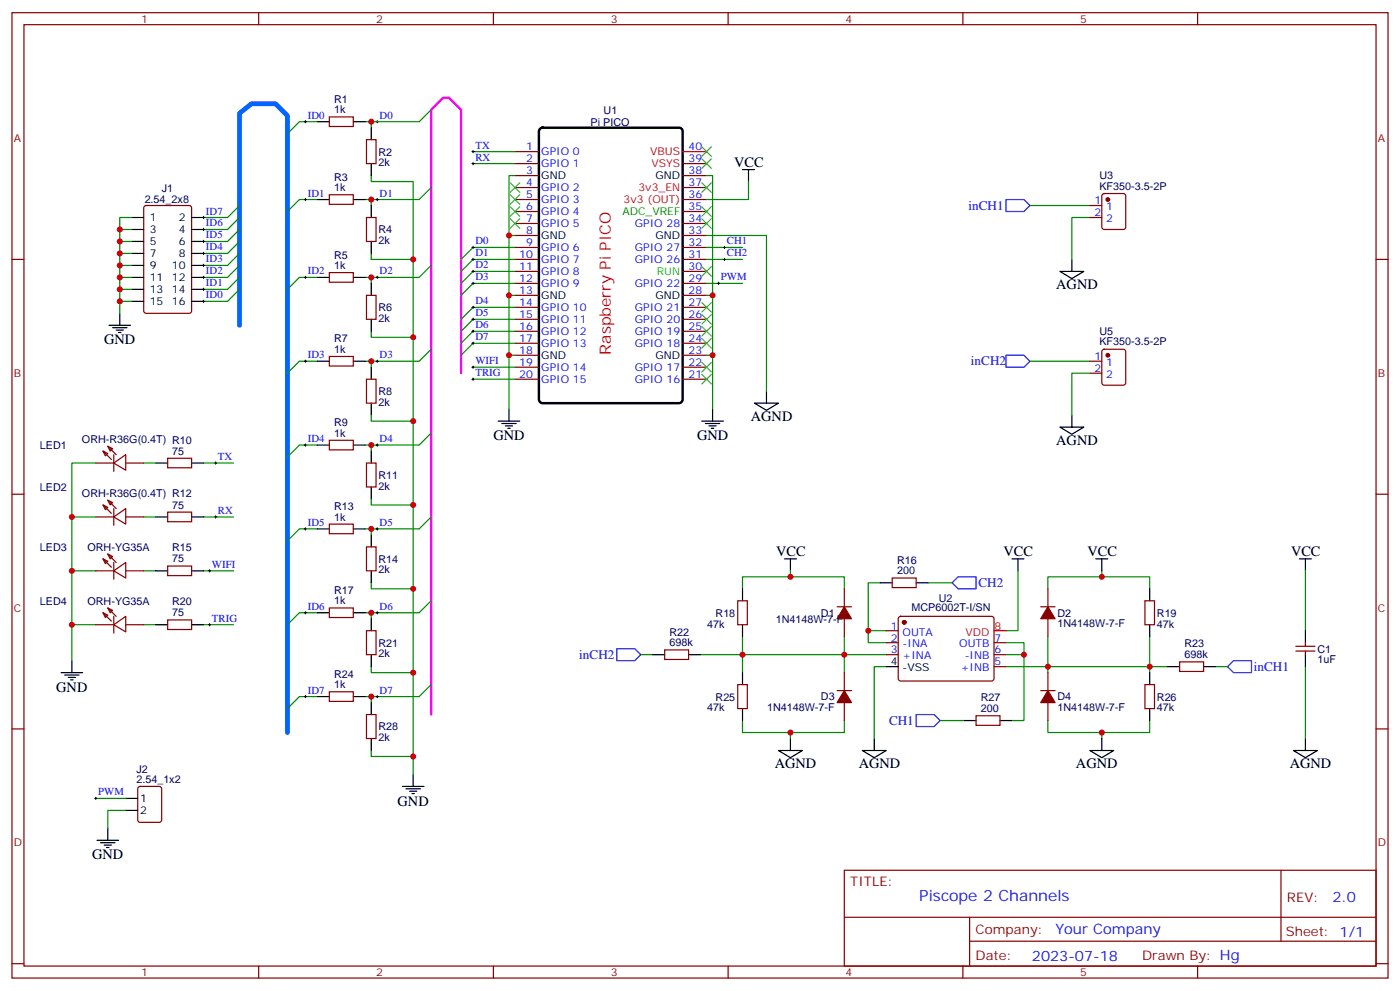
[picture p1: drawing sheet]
<svg xmlns="http://www.w3.org/2000/svg" width="412mm" height="292mm" viewBox="0 0 412 292" stroke-linecap="round" stroke-linejoin="round" font-family="sans-serif">
<g fill="none" stroke="#870000" stroke-width=".35">
<path d="M3.5 3.7h405.4v284.4h-405.4zM7.1 7.3h398.2v277.3h-398.2zM76.2 3.7v3.6M145.3 3.7v3.6M214.5 3.7v3.6M283.6 3.7v3.6M352.8 3.7v3.6M97 34.4h7.1v2.9h-7.1zM97 57.4h7.1v2.8h-7.1zM107.9 41.1h2.9v7.1h-2.9zM151.7 44.7h7M151.7 48.2h7"/>
<path d="M151.7 51.7h7M151.7 55.2h7M151.7 58.8h7M201.1 48.2h7M201.1 51.7h7M201.1 55.2h7M201.1 58.8h7M324.8 57.2l.5-.2h5.6l.7 .4v9.5l-.5 .6-5.8 .1-.7-.5v-9.4zM3.5 76.4h3.6M42.6 60.7l.4-.2h12.7l.7 .5v30.6l-.4 .6-13 .1-.6-.5-.1-30.6zM107.9 64.1h2.9v7h-2.9zM151.7 76.4h7"/>
<path d="M151.7 62.3h7M151.7 65.8h7M151.7 69.4h7M151.7 72.9h7M151.7 79.9h7M201.1 76.4h7M201.1 62.3h7M201.1 65.8h7M201.1 69.4h7M201.1 72.9h7M201.1 79.9h7M321 60.5h3.6"/>
<path d="M321 64.1h3.6M405.3 76.4h3.6M97 80.3h7.1v2.8h-7.1zM107.9 87h2.9v7.1h-2.9zM151.7 83.5h7M151.7 87h7M151.7 90.5h7M151.7 94.1h7M151.7 97.6h7M201.1 83.5h7M201.1 87h7M201.1 90.5h7"/>
<path d="M201.1 94.1h7M201.1 97.6h7M97 105h7.1v2.8h-7.1zM107.9 111.7h2.9v7h-2.9zM151.7 101.1h7M151.7 104.6h7M151.7 108.2h7M151.7 111.7h7M201.1 101.1h7M201.1 104.6h7M201.1 108.2h7M201.1 111.7h7"/>
<path d="M321 106.4h3.6M321 109.9h3.6M324.8 103.1l.5-.2h5.6l.7 .4v9.4l-.5 .7-5.8 .1-.7-.5v-9.4zM28.2 136.4h5.3M30.3 132.9l1.4 .7-.7 .7zM30.3 132.9l2.5 2.4M31.7 131.4l1.5 .8-.7 .7zM31.7 131.4l2.5 2.5M33.5 136.4l3.5-2.5v4.6zM33.5 133.9v5M37 136.4h5.3M49.4 135h7v2.8h-7z"/>
<path d="M97 129.7h7.1v2.8h-7.1zM107.9 136.4h2.9v7h-2.9zM3.5 145.6h3.6M28.2 152.3h5.3M30.3 148.7l1.4 .7-.7 .7zM30.3 148.7l2.5 2.5M31.7 147.3l1.5 .7-.7 .7zM31.7 147.3l2.5 2.5M33.5 152.3l3.5-2.5v4.6zM33.5 149.8v4.9M37 152.3h5.3M49.4 150.8h7v2.9h-7z"/>
<path d="M97 154.4h7.1v2.8h-7.1zM405.3 145.6h3.6M28.2 168.1h5.3M30.3 164.6l1.4 .7-.7 .7zM30.3 164.6l2.5 2.5M31.7 179.1l1.5 .7-.7 .7zM31.7 163.2l1.5 .7-.7 .7zM31.7 179.1l2.5 2.4M31.7 163.2l2.5 2.5M33.5 168.1l3.5-2.4v4.6zM33.5 165.7v4.9M37 168.1h5.3"/>
<path d="M49.4 166.7h7v2.8h-7zM97 179.1h7.1v2.8h-7.1zM107.9 161.1h2.9v7h-2.9zM217.3 177h2.8v7h-2.8zM246.6 178.7h4.2M248.7 173.4v5.3M262.8 170.3h7.1v2.8h-7.1zM306.6 178.7h4.2M308.7 173.4v5.3M337.3 177h2.8v7h-2.8zM28.2 184h5.3M30.3 180.5l1.4 .7-.7 .7z"/>
<path d="M30.3 180.5l2.5 2.5M33.5 184l3.5-2.5v4.6zM33.5 181.5v5M37 184h5.3M49.4 182.6h7v2.8h-7zM107.9 185.8h2.9v7h-2.9zM195.8 191.4h7v2.8h-7zM248.7 182.2v5.3M248.7 198.1v5.3M261.1 185.8h3.5M261.1 189.3h3.5M261.1 192.8h3.5"/>
<path d="M264.8 181.7l.5-.2 27.1 .1 .4 .6-.1 18-.6 .4-27.1-.1-.4-.6v-17.7zM292.8 189.3h3.5M292.8 192.8h3.5M292.8 196.4h3.5M308.7 182.2v5.3M308.7 198.1v5.3M347.5 194.9h7v2.9h-7zM381.7 191.8h5.6M381.7 190.4h5.6M384.5 189.3v1.1M384.5 191.8v1M3.5 214.7h3.6"/>
<path d="M97 203.8h7.1v2.8h-7.1zM107.9 210.5h2.9v7h-2.9zM217.3 201.6h2.8v7.1h-2.8zM246.6 203.4h4.2M248.7 206.9v5.3M287.5 210.8h7.1v2.8h-7.1zM306.6 203.4h4.2M308.7 206.9v5.3M337.3 201.6h2.8v7.1h-2.8zM405.3 214.7h3.6M40.8 231.8l.5-.2h5.6l.7 .5v9.4l-.4 .7h-5.9l-.7-.4v-9.5zM248.7 256.3h156.6v28.3h-156.6z"/>
<path d="M377.3 256.4v20.8M248.7 270.2h156.5M285.6 277.2h119.6M285.6 270.2v14.1M3.5 283.8h3.6M76.2 284.6v3.5M145.3 284.6v3.5M214.5 284.6v3.5M283.6 284.6v3.5M352.8 284.6v3.5M405.3 283.8h3.6"/>
</g>
<path d="M159 38l.8-.4h40.2l.7 .2 .3 .5 .1 79.4-.3 .6-.5 .4h-40.5l-.6-.2-.4-.5-.1-79.3z" fill="none" stroke="#000" stroke-width=".71"/>
<path d="M201.1 44.7h7M292.8 185.8h3.5" fill="none" stroke="#f00" stroke-width=".35"/>
<g fill="none" stroke="#000" stroke-width=".35">
<path d="M93.5 35.8h3.5M104.1 35.8h3.5M109.4 37.6v3.5M93.5 58.8h3.5M104.1 58.8h3.5M109.4 48.2v3.5M218.7 50h3.5M220.5 50v3.5M38.8 64.1h3.5M38.8 67.6h3.5M38.8 71.1h3.5M38.8 74.6h3.5"/>
<path d="M38.8 78.2h3.5M56.4 64.1h3.6M56.4 67.6h3.6M56.4 71.1h3.6M56.4 74.6h3.6M56.4 78.2h3.6M109.4 60.5v3.6M109.4 71.1v3.5M312.2 79.9h7.1l-3.6 2.2zM315.7 76.4v3.5M32.1 95.8h6.4M33.2 96.5h4.2"/>
<path d="M34.2 97.2h2.1M34.9 97.9h.7M35.3 92.3v3.5M38.8 81.7h3.5M38.8 85.2h3.5M38.8 88.8h3.5M56.4 81.7h3.6M56.4 85.2h3.6M56.4 88.8h3.6M93.5 81.7h3.5M104.1 81.7h3.5M109.4 83.5v3.5"/>
<path d="M109.4 94.1v3.5M93.5 106.4h3.5M104.1 106.4h3.5M109.4 108.2v3.5M109.4 118.7v3.6M222.2 118.7h7.1l-3.5 2.2zM225.8 115.2v3.5M45.9 136.4h3.5M56.4 136.4h3.6M93.5 131.1h3.5M104.1 131.1h3.5M109.4 132.9v3.5"/>
<path d="M146.8 124h6.3M147.8 124.7h4.2M148.9 125.4h2.1M149.6 126.2h.7M149.9 120.5v3.5M206.7 124h6.4M207.8 124.7h4.2M208.8 125.4h2.2M209.5 126.2h.8M209.9 120.5v3.5M312.2 125.8h7.1l-3.6 2.1zM315.7 122.3v3.5"/>
<path d="M45.9 152.3h3.5M56.4 152.3h3.6M93.5 155.8h3.5M104.1 155.8h3.5M109.4 143.4v3.6M109.4 157.6v3.5M45.9 168.1h3.5M56.4 168.1h3.6M109.4 168.1v3.6M218.7 173.4v3.6M231.1 164.6h3.5M232.8 164.6v3.5"/>
<path d="M259.3 171.7h3.5M269.9 171.7h3.5M298.1 164.6h3.5M299.9 164.6v3.5M322.8 164.6h3.5M324.6 164.6v3.5M338.7 173.4v3.6M382.8 164.6h3.5M384.5 164.6v3.5M18 198.1h6.3M19 198.8h4.3M20.1 199.5h2.1"/>
<path d="M21.2 194.6v3.5M45.9 184h3.5M56.4 184h3.6M93.5 180.5h3.5M104.1 180.5h3.5M109.4 182.2v3.6M109.4 192.8v3.6M192.3 192.8h3.5M202.8 192.8h3.6M218.7 184v3.5M218.7 198.1v3.5M261.1 196.4h3.5"/>
<path d="M338.7 184v3.5M338.7 198.1v3.5M344 196.4h3.5M354.5 196.4h3.6M384.5 185.8v3.5M384.5 192.8v3.6M20.8 200.2h.7M93.5 205.2h3.5M104.1 205.2h3.5M109.4 206.9v3.6M109.4 217.5v3.6M218.7 208.7v3.5"/>
<path d="M232.8 217.5v3.6M257.5 217.5v3.6M284 212.2h3.5M294.6 212.2h3.5M324.6 217.5v3.6M338.7 208.7v3.5M384.5 217.5v3.6M37 235.2h3.6M37 238.7h3.6M118.5 231.6h6.4M119.6 232.3h4.2M120.6 233h2.2"/>
<path d="M121.4 233.8h.7M121.7 228.1v3.5M229.3 221.1h7.1l-3.6 2.1zM254 221.1h7.1l-3.6 2.1zM321 221.1h7.1l-3.5 2.1zM381 221.1h7.1l-3.6 2.1zM28.6 247.5h6.3M29.6 248.2h4.3M30.7 248.9h2.1M31.4 249.6h.7M31.7 244v3.5"/>
</g>
<g fill="none" stroke="#008700" stroke-width=".35">
<path d="M93.5 35.8h-5.3l-3.5 3.6M107.6 35.8h1.8v1.8M127 32.3l-3.5 3.5h-14.1M93.5 58.8h-5.3l-3.5 3.5M107.6 58.8h1.8v1.7M109.4 51.7v1.8h12.3v22.9h-12.3v-1.8M127 55.2l-3.5 3.6h-14.1M139.3 48.2h12.4M139.3 44.7h12.4M151.7 51.7h-1.8v17.7M208.1 51.7h1.8v35.3M220.5 53.5v5.3h-12.4"/>
<path d="M38.8 78.2h-3.5v3.5M38.8 74.6h-3.5v3.6M38.8 71.1h-3.5v3.5M38.8 67.6h-3.5v3.5M38.8 64.1h-3.5v3.5M70.6 60.5l-3.6 3.6h-7M70.6 64.1l-3.6 3.5h-7M70.6 67.6l-3.6 3.5h-7M70.6 71.1l-3.6 3.5h-7M70.6 74.6l-3.6 3.6h-7M70.6 78.2l-3.6 3.5h-7M121.7 76.4v22.9h-12.3v-1.7"/>
<path d="M127 78.2l-3.5 3.5h-14.1M151.7 69.4h-1.8v35.2M151.7 72.9h-12.4l-3.5 3.5M151.7 76.4h-12.4l-3.5 3.5M151.7 79.9h-12.4l-3.5 3.6M208.1 69.4h17.7v45.8M208.1 72.9h10.6M208.1 76.4h10.6M303.4 60.5h17.6M321 64.1h-5.3v12.3M38.8 88.8h-3.5v3.5M38.8 85.2h-3.5v3.6"/>
<path d="M38.8 81.7h-3.5v3.5M70.6 81.7l-3.6 3.5h-7M70.6 85.2l-3.6 3.6h-7M93.5 81.7h-5.3l-3.5 3.5M107.6 81.7h1.8v1.8M121.7 99.3v24.7h-12.3v-1.7M149.9 87h1.8M151.7 90.5h-12.4l-3.5 3.6M151.7 83.5h-12.4l-3.5 3.5M151.7 94.1h-12.4l-3.5 3.5M151.7 97.6h-12.4l-3.5 3.5M208.1 87h1.8v17.6"/>
<path d="M208.1 83.5h10.6M93.5 106.4h-5.3l-3.5 3.5M107.6 106.4h1.8v1.8M127 102.9l-3.5 3.5h-14.1M139.3 111.7h12.4M139.3 108.2h12.4M151.7 104.6h-1.8v15.9M151.7 101.1h-12.4l-3.5 3.5M208.1 104.6h1.8v15.9M303.4 106.4h17.6M321 109.9h-5.3v12.4M28.2 136.4h-7v15.9"/>
<path d="M42.3 136.4h3.6M60 136.4h8.8M93.5 131.1h-5.3l-3.5 3.5M107.6 131.1h1.8v1.8M121.7 124v24.7h-12.3v-1.7M127 127.6l-3.5 3.5h-14.1M28.2 152.3h-7v42.3M42.3 152.3h3.6M60 152.3h8.8M93.5 155.8h-5.3l-3.5 3.5M107.6 155.8h1.8v1.8M121.7 148.7v24.7h-12.3v-1.7"/>
<path d="M127 152.3l-3.5 3.5h-14.1M21.2 168.1h7M42.3 168.1h3.6M60 168.1h8.8M121.7 173.4v24.7h-12.3v-1.7M127 177l-3.5 3.5h-14.1M218.7 173.4v-3.5h30v3.5M232.8 168.1v1.8M259.3 171.7h-3.5v14.1M273.4 171.7h7.1M299.9 168.1v17.7h-3.6M308.7 173.4v-3.5h30v3.5"/>
<path d="M324.6 168.1v1.8M384.5 168.1v17.7M21.2 184h7M42.3 184h3.6M60 184h8.8M93.5 180.5h-5.3l-3.5 3.5M107.6 180.5h1.8v1.7M121.7 198.1v24.7h-12.3v-1.7M188.7 192.8h3.6M218.7 187.5v5.3h-12.3M248.7 187.5v10.6M261.1 196.4h-3.6v21.1"/>
<path d="M261.1 185.8h-5.3v3.5h5.3M261.1 192.8h-42.4v5.3M296.3 196.4h42.4v1.7M296.3 189.3h5.3v3.5h-5.3M301.6 192.8v19.4h-3.5M308.7 187.5v10.6M338.7 187.5v8.9h5.3M358.1 196.4h3.5M384.5 196.4v21.1M93.5 205.2h-5.3l-3.5 3.5M107.6 205.2h1.8v1.7M127 201.6l-3.5 3.6h-14.1"/>
<path d="M218.7 212.2v3.6h30v-3.6M232.8 215.8v1.7M276.9 212.2h7.1M308.7 212.2v3.6h30v-3.6M324.6 215.8v1.7M28.2 235.2h8.8M37 238.7h-5.3v5.3M121.7 222.8v5.3"/>
</g>
<path d="M296.3 58.8h5.3l1.8 1.7-1.8 1.8h-5.3zM296.3 104.6h5.3l1.8 1.8-1.8 1.8h-5.3zM280.5 171.7l1.7-1.8h5.3v3.5h-5.3zM181.7 191.1h5.3l1.7 1.7-1.7 1.8h-5.3zM361.6 196.4l1.8-1.8h5.3v3.5h-5.3zM269.9 210.5h5.3l1.7 1.7-1.7 1.8h-5.3z" fill="none" stroke="#00f" stroke-width=".35"/>
<path d="M70.6 95.8v-62.4l3.5-2.8h7l3.6 3.5v181.7" fill="none" stroke="#06f" stroke-width="1.4"/>
<g fill="none" stroke="#000" stroke-width=".29">
<path d="M89.6 35.8h.7M90 35.5v.7M110.8 35.8h.7M111.1 35.5v.7M89.6 58.8h.7M90 58.4v.7M110.8 58.8h.7M111.1 58.4v.7M139 44.7h.7M139 48.2h.7M139.3 44.3v.7M139.3 47.8v.7"/>
<path d="M59.6 78.2h.7M59.6 74.6h.7M59.6 71.1h.7M59.6 67.6h.7M59.6 64.1h.7M60 63.7v.7M60 67.2v.7M60 70.8v.7M60 74.3v.7M60 77.8v.7M139 72.9h.7M139 76.4h.7"/>
<path d="M139 79.9h.7M139.3 72.5v.7M139.3 76.1v.7M139.3 79.6v.7M213.1 72.9h.7M213.1 76.4h.7M213.4 72.5v.7M213.4 76.1v.7M59.6 81.7h.7M59.6 88.8h.7M59.6 85.2h.7M60 81.4v.7"/>
<path d="M60 84.9v.7M60 88.4v.7M89.6 81.7h.7M90 81.4v.7M110.8 81.7h.7M111.1 81.4v.7M139 83.5h.7M139 90.5h.7M139 94.1h.7M139 97.6h.7M139.3 83.1v.7M139.3 90.2v.7"/>
<path d="M139.3 93.7v.7M139.3 97.2v.7M211.3 83.5h.7M211.7 83.1v.7M89.6 106.4h.7M90 106v.8M110.8 106.4h.7M111.1 106v.8M139 101.1h.7M139 108.2h.7M139 111.7h.7M139.3 100.8v.7"/>
<path d="M139.3 107.8v.7M139.3 111.3v.7M63.1 136.4h.8M63.5 136v.7M89.6 131.1h.7M90 130.7v.7M110.8 131.1h.7M111.1 130.7v.7M63.1 152.3h.8M63.5 151.9v.7M89.6 155.8h.7M90 155.4v.7"/>
<path d="M110.8 155.8h.7M111.1 155.4v.7M61.4 168.1h.7M61.7 167.8v.7M61.4 184h.7M61.7 183.7v.7M89.6 180.5h.7M90 180.1v.7M110.8 180.5h.7M111.1 180.1v.7M89.6 205.2h.7M90 204.8v.7"/>
<path d="M110.8 205.2h.7M111.1 204.8v.7M27.9 235.2h.7M28.2 234.8v.7"/>
</g>
<path d="M135.8 109.9v-77.6l-3.5-3.5h-1.8l-3.5 3.5v178.2" fill="none" stroke="#f0f" stroke-width=".71"/>
<g fill="none" stroke="#3c3" stroke-width=".35">
<path d="M150.3 53.8l2.8 2.9M150.3 57.4l2.8 2.8M153.1 53.8l-2.8 2.9M153.1 57.4l-2.8 2.8M206.7 53.8l2.8 2.9M206.7 46.8l2.8 2.8M206.7 43.3l2.8 2.8M209.5 53.8l-2.8 2.9M209.5 46.8l-2.8 2.8M209.5 43.3l-2.8 2.8M150.3 60.9l2.8 2.8M150.3 64.4l2.8 2.8"/>
<path d="M153.1 60.9l-2.8 2.8M153.1 64.4l-2.8 2.8M206.7 60.9l2.8 2.8M206.7 64.4l2.8 2.8M206.7 78.5l2.8 2.9M209.5 60.9l-2.8 2.8M209.5 64.4l-2.8 2.8M209.5 78.5l-2.8 2.9M206.7 99.7l2.8 2.8M206.7 96.2l2.8 2.8M206.7 92.6l2.8 2.9M206.7 89.1l2.8 2.8"/>
<path d="M209.5 99.7l-2.8 2.8M209.5 96.2l-2.8 2.8M209.5 92.6l-2.8 2.9M209.5 89.1l-2.8 2.8M206.7 110.3l2.8 2.8M206.7 106.8l2.8 2.8M209.5 110.3l-2.8 2.8M209.5 106.8l-2.8 2.8"/>
</g>
<g fill="#870000" stroke="#870000" stroke-width=".35">
<path d="M308.7 178.7l2.1 3.5h-4.2z"/>
<path d="M308.7 203.4l2.1 3.5h-4.2z"/>
<path d="M248.7 178.7l2.1 3.5h-4.2z"/>
<path d="M248.7 203.4l2.1 3.5h-4.2z"/>
<circle cx="266.3" cy="183.3" r=".53"/>
<circle cx="326.3" cy="104.6" r=".53"/>
<circle cx="326.3" cy="58.8" r=".53"/>
</g>
<g fill="#c00">
<circle cx="218.7" cy="192.8" r=".88"/>
<circle cx="232.8" cy="169.9" r=".88"/>
<circle cx="232.8" cy="215.8" r=".88"/>
<circle cx="324.6" cy="215.8" r=".88"/>
<circle cx="324.6" cy="169.9" r=".88"/>
<circle cx="308.7" cy="196.4" r=".88"/>
<circle cx="338.7" cy="196.4" r=".88"/>
<circle cx="248.7" cy="192.8" r=".88"/>
<circle cx="255.8" cy="185.8" r=".88"/>
<circle cx="301.6" cy="192.8" r=".88"/>
<circle cx="121.7" cy="76.4" r=".88"/>
<circle cx="121.7" cy="99.3" r=".88"/>
<circle cx="121.7" cy="124" r=".88"/>
<circle cx="121.7" cy="148.7" r=".88"/>
<circle cx="121.7" cy="173.4" r=".88"/>
<circle cx="121.7" cy="198.1" r=".88"/>
<circle cx="121.7" cy="222.8" r=".88"/>
<circle cx="35.3" cy="88.8" r=".88"/>
<circle cx="35.3" cy="85.2" r=".88"/>
<circle cx="35.3" cy="81.7" r=".88"/>
<circle cx="35.3" cy="78.2" r=".88"/>
<circle cx="35.3" cy="74.6" r=".88"/>
<circle cx="35.3" cy="71.1" r=".88"/>
<circle cx="35.3" cy="67.6" r=".88"/>
<circle cx="109.4" cy="58.8" r=".88"/>
<circle cx="109.4" cy="81.7" r=".88"/>
<circle cx="109.4" cy="106.4" r=".88"/>
<circle cx="109.4" cy="131.1" r=".88"/>
<circle cx="109.4" cy="155.8" r=".88"/>
<circle cx="109.4" cy="180.5" r=".88"/>
<circle cx="109.4" cy="205.2" r=".88"/>
<circle cx="109.4" cy="35.8" r=".88"/>
<circle cx="149.9" cy="104.6" r=".88"/>
<circle cx="149.9" cy="69.4" r=".88"/>
<circle cx="209.9" cy="104.6" r=".88"/>
<circle cx="209.9" cy="87" r=".88"/>
<circle cx="21.2" cy="152.3" r=".88"/>
<circle cx="21.2" cy="168.1" r=".88"/>
<circle cx="21.2" cy="184" r=".88"/>
<circle cx="149.9" cy="87" r=".88"/>
</g>
<text font-size="4.6" fill="#f00" x="179.9" y="104.4" transform="rotate(-90 179.9 104.4)">Raspberry Pi PICO</text>
<text font-size="4.6" fill="#00f" x="270.8" y="265.4">Piscope 2 Channels</text>
<g font-size="4.2">
<text x="216.3" y="49.2">VCC</text>
<text x="311.1" y="85.2">AGND</text>
<text x="30.7" y="101.5">GND</text>
<text x="221.2" y="124">AGND</text>
<text x="145.3" y="129.7">GND</text>
<text x="205.3" y="129.7">GND</text>
<text x="311.1" y="131.1">AGND</text>
<text x="228.6" y="163.9">VCC</text>
<text x="295.6" y="163.9">VCC</text>
<text x="320.3" y="163.9">VCC</text>
<text x="380.3" y="163.9">VCC</text>
<text x="16.6" y="203.8">GND</text>
<text x="228.2" y="226.3">AGND</text>
<text x="252.9" y="226.3">AGND</text>
<text x="316.9" y="226.3">AGND</text>
<text x="379.9" y="226.3">AGND</text>
<text x="117.1" y="237.3">GND</text>
<text x="27.2" y="253.2">GND</text>
</g>
<g font-size="4.2" fill="#00f">
<text x="392.5" y="265.6">2.0</text>
<text x="310.9" y="275.2">Your Company</text>
<text x="304" y="283">2023-07-18</text>
</g>
<g font-size="3.9" fill="#00f">
<text x="285.3" y="61.8">inCH1</text>
<text x="286" y="107.7">inCH2</text>
<text x="288.2" y="173">CH2</text>
<text x="170.7" y="194.1">inCH2</text>
<text x="369.4" y="197.6">inCH1</text>
<text x="261.9" y="213.5">CH1</text>
</g>
<g font-size="3.9" fill="#800">
<text x="250.5" y="260.9">TITLE:</text>
<text x="379.1" y="265.6">REV:</text>
<text x="287.4" y="275.1">Company:</text>
<text x="378.7" y="275.7">Sheet: 1/1</text>
<text x="287.4" y="282.8">Date:</text>
<text x="336.4" y="282.9">Drawn By: Hg</text>
</g>
<g font-size="3.2" fill="#800">
<text x="41.6" y="6.7">1</text>
<text x="110.8" y="6.7">2</text>
<text x="179.9" y="6.7">3</text>
<text x="249.1" y="6.7">4</text>
<text x="318.2" y="6.7">5</text>
<text x="4.1" y="41.8">A</text>
<text x="405.9" y="41.8">A</text>
<text x="4.1" y="111">B</text>
<text x="405.9" y="111">B</text>
<text x="4.1" y="180.1">C</text>
<text x="405.9" y="180.1">C</text>
<text x="4.1" y="249.3">D</text>
<text x="405.9" y="249.3">D</text>
<text x="41.6" y="287.5">1</text>
<text x="110.8" y="287.5">2</text>
<text x="179.9" y="287.5">3</text>
<text x="249.1" y="287.5">4</text>
<text x="318.2" y="287.5">5</text>
</g>
<g font-size="3.2" fill="#00f">
<text x="90.7" y="35">ID0</text>
<text x="111.8" y="35">D0</text>
<text x="140.1" y="43.8">TX</text>
<text x="140.1" y="47.3">RX</text>
<text x="155" y="44.3">1</text>
<text x="155" y="47.8">2</text>
<text x="159.5" y="45.7">GPIO 0</text>
<text x="202.8" y="47.8">39</text>
<text x="202.8" y="44.3">40</text>
<text x="155" y="51.4">3</text>
<text x="159.5" y="49.2">GPIO 1</text>
<text x="202.8" y="51.4">38</text>
<text x="90.7" y="57.9">ID1</text>
<text x="111.8" y="57.9">D1</text>
<text x="155" y="54.9">4</text>
<text x="155" y="58.4">5</text>
<text x="159.5" y="56.3">GPIO 2</text>
<text x="159.5" y="59.8">GPIO 3</text>
<text x="202.8" y="58.4">36</text>
<text x="202.8" y="54.9">37</text>
<text x="60.7" y="63.2">ID7</text>
<text x="155" y="61.9">6</text>
<text x="155" y="65.5">7</text>
<text x="159.5" y="63.4">GPIO 4</text>
<text x="202.8" y="65.5">34</text>
<text x="202.8" y="61.9">35</text>
<text x="322.4" y="60.2">1</text>
<text x="322.4" y="63.7">2</text>
<text x="325.9" y="61.9">1</text>
<text x="325.9" y="65.5">2</text>
<text x="60.7" y="70.2">ID5</text>
<text x="60.7" y="66.7">ID6</text>
<text x="155" y="69">8</text>
<text x="159.5" y="66.9">GPIO 5</text>
<text x="187" y="66.9">GPIO 28</text>
<text x="202.8" y="69">33</text>
<text x="60.7" y="77.3">ID3</text>
<text x="60.7" y="73.8">ID4</text>
<text x="140.1" y="72">D0</text>
<text x="140.1" y="75.5">D1</text>
<text x="153" y="76.1">10</text>
<text x="155" y="72.5">9</text>
<text x="159.5" y="73.9">GPIO 6</text>
<text x="159.5" y="77.5">GPIO 7</text>
<text x="187" y="77.5">GPIO 26</text>
<text x="187" y="73.9">GPIO 27</text>
<text x="202.8" y="76.1">31</text>
<text x="202.8" y="72.5">32</text>
<text x="214.1" y="72">CH1</text>
<text x="214.1" y="75.5">CH2</text>
<text x="60.7" y="80.8">ID2</text>
<text x="90.7" y="80.8">ID2</text>
<text x="111.8" y="80.8">D2</text>
<text x="140.1" y="79.1">D2</text>
<text x="140.1" y="82.6">D3</text>
<text x="153" y="79.6">11</text>
<text x="153" y="83.1">12</text>
<text x="159.5" y="81">GPIO 8</text>
<text x="202.8" y="83.1">29</text>
<text x="202.8" y="79.6">30</text>
<text x="212.4" y="82.6">PWM</text>
<text x="60.7" y="87.9">ID0</text>
<text x="60.7" y="84.3">ID1</text>
<text x="140.1" y="89.6">D4</text>
<text x="153" y="86.6">13</text>
<text x="159.5" y="84.5">GPIO 9</text>
<text x="187" y="84.5">GPIO 22</text>
<text x="202.8" y="86.6">28</text>
<text x="140.1" y="93.2">D5</text>
<text x="153" y="90.2">14</text>
<text x="153" y="93.7">15</text>
<text x="159.5" y="91.6">GPIO 10</text>
<text x="159.5" y="95.1">GPIO 11</text>
<text x="187" y="95.1">GPIO 20</text>
<text x="187" y="91.6">GPIO 21</text>
<text x="202.8" y="93.7">26</text>
<text x="202.8" y="90.2">27</text>
<text x="140.1" y="96.7">D6</text>
<text x="140.1" y="100.2">D7</text>
<text x="153" y="97.2">16</text>
<text x="153" y="100.8">17</text>
<text x="159.5" y="98.6">GPIO 12</text>
<text x="187" y="98.6">GPIO 19</text>
<text x="202.8" y="100.8">24</text>
<text x="202.8" y="97.2">25</text>
<text x="90.7" y="105.5">ID3</text>
<text x="111.8" y="105.5">D3</text>
<text x="140.1" y="107.3">WIFI</text>
<text x="153" y="104.3">18</text>
<text x="153" y="107.8">19</text>
<text x="159.5" y="102.2">GPIO 13</text>
<text x="187" y="102.2">GPIO 18</text>
<text x="202.8" y="107.8">22</text>
<text x="202.8" y="104.3">23</text>
<text x="322.4" y="106">1</text>
<text x="325.9" y="107.8">1</text>
<text x="140.1" y="110.8">TRIG</text>
<text x="153" y="111.3">20</text>
<text x="159.5" y="109.2">GPIO 14</text>
<text x="159.5" y="112.7">GPIO 15</text>
<text x="187" y="112.7">GPIO 16</text>
<text x="187" y="109.2">GPIO 17</text>
<text x="202.8" y="111.3">21</text>
<text x="322.4" y="109.6">2</text>
<text x="325.9" y="111.3">2</text>
<text x="90.7" y="130.2">ID4</text>
<text x="111.8" y="130.2">D4</text>
<text x="64.2" y="135.5">TX</text>
<text x="64.2" y="151.4">RX</text>
<text x="90.7" y="154.9">ID5</text>
<text x="111.8" y="154.9">D5</text>
<text x="62.4" y="167.3">WIFI</text>
<text x="90.7" y="179.6">ID6</text>
<text x="111.8" y="179.6">D6</text>
<text x="62.4" y="183.1">TRIG</text>
<text x="262.4" y="185.4">1</text>
<text x="262.4" y="188.9">2</text>
<text x="265.9" y="187.2">OUTA</text>
<text x="265.9" y="190.7">-INA</text>
<text x="282.6" y="190.7">OUTB</text>
<text x="293" y="188.9">7</text>
<text x="262.4" y="192.5">3</text>
<text x="265.9" y="194.2">+INA</text>
<text x="283" y="197.8">+INB</text>
<text x="284.2" y="194.2">-INB</text>
<text x="293" y="196">5</text>
<text x="293" y="192.5">6</text>
<text x="90.7" y="204.3">ID7</text>
<text x="111.8" y="204.3">D7</text>
<text x="28.9" y="234.3">PWM</text>
</g>
<g font-size="3.2" fill="#000080">
<text x="98.4" y="33.4">1k</text>
<text x="98.4" y="30.3">R1</text>
<text x="177.8" y="33.5">U1</text>
<text x="174" y="37">Pi PICO</text>
<text x="111.5" y="45.8">R2</text>
<text x="98.4" y="53.2">R3</text>
<text x="111.5" y="49">2k</text>
<text x="323.9" y="52.8">U3</text>
<text x="42.6" y="59.9">2.54_2x8</text>
<text x="47.6" y="56.4">J1</text>
<text x="98.4" y="56.3">1k</text>
<text x="323.9" y="55.9">KF350-3.5-2P</text>
<text x="111.5" y="71.9">2k</text>
<text x="111.5" y="68.7">R4</text>
<text x="98.4" y="76.2">R5</text>
<text x="98.4" y="79.2">1k</text>
<text x="111.5" y="94.8">2k</text>
<text x="111.5" y="91.7">R6</text>
<text x="98.4" y="100.9">R7</text>
<text x="323.9" y="101.8">KF350-3.5-2P</text>
<text x="323.9" y="98.7">U5</text>
<text x="98.4" y="103.9">1k</text>
<text x="111.5" y="119.5">2k</text>
<text x="111.5" y="116.4">R8</text>
<text x="98.4" y="125.6">R9</text>
<text x="24.1" y="130.5">ORH-R36G(0.4T) R10</text>
<text x="98.4" y="128.6">1k</text>
<text x="11.8" y="132.2">LED1</text>
<text x="50.7" y="133.9">75</text>
<text x="111.5" y="141.1">R11</text>
<text x="11.8" y="144.6">LED2</text>
<text x="24.1" y="146.4">ORH-R36G(0.4T) R12</text>
<text x="50.7" y="149.8">75</text>
<text x="111.5" y="144.2">2k</text>
<text x="98.4" y="153.3">1k</text>
<text x="98.4" y="150.2">R13</text>
<text x="11.8" y="162.2">LED3</text>
<text x="25.8" y="162.2">ORH-YG35A</text>
<text x="50.7" y="165.7">75</text>
<text x="50.7" y="162.4">R15</text>
<text x="111.5" y="165.8">R14</text>
<text x="264.2" y="166">R16</text>
<text x="111.5" y="168.9">2k</text>
<text x="264.2" y="169.2">200</text>
<text x="11.8" y="178.1">LED4</text>
<text x="25.8" y="178.1">ORH-YG35A</text>
<text x="50.7" y="178.3">R20</text>
<text x="98.4" y="178">1k</text>
<text x="98.4" y="174.9">R17</text>
<text x="268.5" y="179.9">MCP6002T-I/SN</text>
<text x="276.5" y="177.4">U2</text>
<text x="50.7" y="181.5">75</text>
<text x="208.3" y="184.8">47k</text>
<text x="210.8" y="181.6">R18</text>
<text x="228.5" y="183.4">1N4148W-7-F</text>
<text x="241.8" y="181.6">D1</text>
<text x="311.5" y="184.8">1N4148W-7-F</text>
<text x="311.5" y="181.6">D2</text>
<text x="340.8" y="184.8">47k</text>
<text x="340.8" y="181.6">R19</text>
<text x="111.5" y="190.5">R21</text>
<text x="197.2" y="190.4">698k</text>
<text x="197.2" y="187.2">R22</text>
<text x="348.9" y="190.7">R23</text>
<text x="111.5" y="193.6">2k</text>
<text x="348.9" y="193.9">698k</text>
<text x="388.1" y="195.4">1uF</text>
<text x="388.1" y="192.2">C1</text>
<text x="98.4" y="202.7">1k</text>
<text x="98.4" y="199.6">R24</text>
<text x="208.3" y="209.5">47k</text>
<text x="210.8" y="206.3">R25</text>
<text x="226" y="209.5">1N4148W-7-F</text>
<text x="241.8" y="206.3">D3</text>
<text x="288.9" y="209.8">200</text>
<text x="288.9" y="206.6">R27</text>
<text x="311.5" y="209.5">1N4148W-7-F</text>
<text x="311.5" y="206.3">D4</text>
<text x="340.8" y="209.5">47k</text>
<text x="340.8" y="206.3">R26</text>
<text x="111.5" y="215.1">R28</text>
<text x="111.5" y="218.3">2k</text>
<text x="40.2" y="227.5">J2</text>
<text x="40.2" y="230.6">2.54_1x2</text>
</g>
<g font-size="3.2" fill="#f00">
<text x="191.5" y="45.7">VBUS</text>
<text x="191.9" y="49.2">VSYS</text>
<text x="183.7" y="59.8">3v3 (OUT)</text>
<text x="188.1" y="56.3">3v3_EN</text>
<text x="293" y="185.4">8</text>
<text x="284.4" y="187.2">VDD</text>
</g>
<g font-size="3.2">
<text x="159.5" y="52.8">GND</text>
<text x="193.1" y="52.8">GND</text>
<text x="44.1" y="65.1">1</text>
<text x="52.7" y="65.1">2</text>
<text x="44.1" y="68.7">3</text>
<text x="52.7" y="68.7">4</text>
<text x="159.5" y="70.4">GND</text>
<text x="193.1" y="70.4">GND</text>
<text x="44.1" y="72.2">5</text>
<text x="44.1" y="75.7">7</text>
<text x="52.7" y="72.2">6</text>
<text x="52.7" y="75.7">8</text>
<text x="44.1" y="79.2">9</text>
<text x="44.1" y="82.8">11</text>
<text x="50.6" y="79.2">10</text>
<text x="50.6" y="82.8">12</text>
<text x="44.1" y="86.3">13</text>
<text x="44.1" y="89.8">15</text>
<text x="50.6" y="86.3">14</text>
<text x="50.6" y="89.8">16</text>
<text x="159.5" y="88.1">GND</text>
<text x="193.1" y="88.1">GND</text>
<text x="159.5" y="105.7">GND</text>
<text x="193.1" y="105.7">GND</text>
<text x="262.4" y="196">4</text>
<text x="265.9" y="197.8">-VSS</text>
<text x="41.3" y="236.2">1</text>
<text x="41.3" y="239.7">2</text>
</g>
<text font-size="3.2" fill="#060" x="183.3" y="63.4">ADC_VREF</text>
<text font-size="3.2" fill="#0f0" x="193.5" y="81">RUN</text>
</svg>
